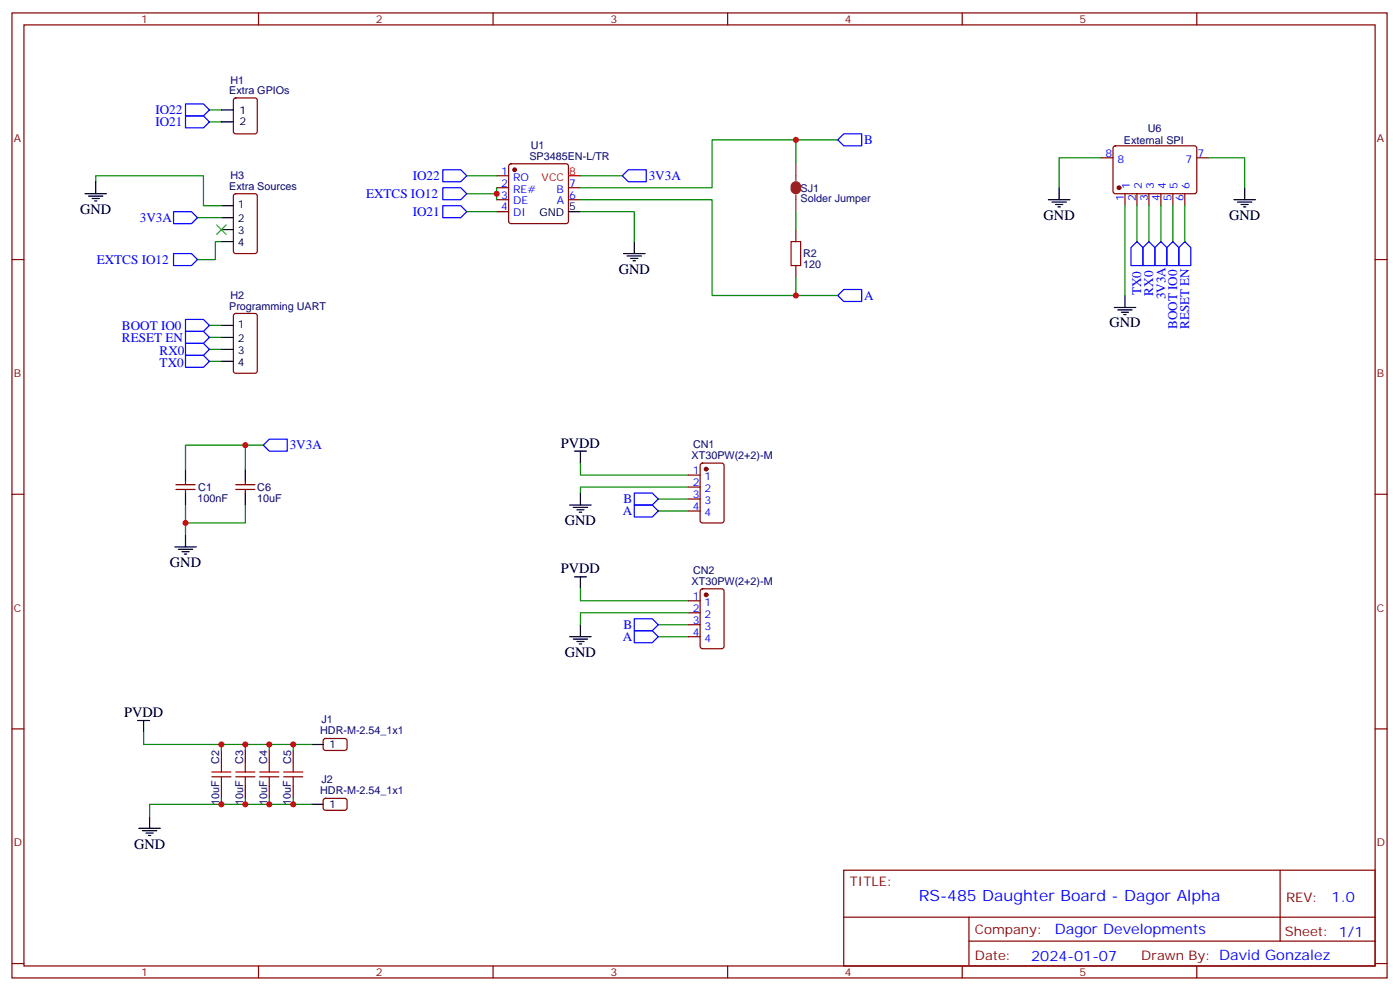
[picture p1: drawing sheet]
<svg xmlns="http://www.w3.org/2000/svg" width="413mm" height="292mm" viewBox="0 0 413 292" stroke-linecap="round" stroke-linejoin="round" font-family="sans-serif">
<g fill="none" stroke="#870000" stroke-width=".35">
<path d="M3.5 3.8h405.4v284.3h-405.4zM7.1 7.3h398.2v277.3h-398.2zM76.2 3.8v3.5M145.3 3.8v3.5M214.5 3.8v3.5M283.6 3.8v3.5M352.8 3.8v3.5M69 29.1l.5-.2h5.6l.7 .4v9.4l-.4 .7h-5.9l-.7-.4v-9.4zM69 57.3l.5-.2h5.6l.7 .4v16.5l-.4 .7h-5.9l-.7-.4v-16.5zM146.4 51.8h3.5M146.4 55.3h3.5M146.4 58.8h3.5"/>
<path d="M150.2 48.5l.4-.2h16.3l.5 .2 .2 .5v16.2l-.3 .5-.4 .2h-16.3l-.5-.2-.2-.5v-16.2zM167.6 55.3h3.5M167.6 58.8h3.5M324.6 46.5h3.5M328.3 43.2l.5-.2h23.5l.5 .7-.1 12.9-.6 .5-23.6-.1-.4-.6v-12.7zM331.6 57.1v3.5M335.1 57.1v3.5M338.7 57.1v3.5M342.2 57.1v3.5M345.7 57.1v3.5M349.2 57.1v3.5M352.8 46.5h3.5"/>
<path d="M3.5 76.5h3.6M146.4 62.4h3.5M234.6 67.7v3.5M234.6 78.2v3.6M405.3 76.5h3.6M69 92.6l.5-.2h5.6l.7 .4v16.5l-.4 .6-5.9 .1-.7-.5v-16.4zM202.8 140h3.6M206.6 136.7l.5-.2h5.6l.7 .4v16.5l-.4 .6-5.9 .1-.7-.5v-16.4zM3.5 145.6h3.6M51.9 144.2h5.6M51.9 142.8h5.6M54.7 141.7v1.1"/>
<path d="M54.7 144.2v1.1M69.5 144.2h5.6M69.5 142.8h5.6M72.3 141.7v1.1M72.3 144.2v1.1M202.8 143.5h3.6M202.8 147h3.6M202.8 150.6h3.6M405.3 145.6h3.6M202.8 177h3.6M206.6 173.7l.5-.2h5.6l.7 .4v16.5l-.4 .7h-5.9l-.7-.4v-16.5zM202.8 180.6h3.6"/>
<path d="M202.8 184.1h3.6M202.8 187.6h3.6M3.5 214.8h3.6M95.5 217.8l.5-.2h5.9l.4 .7-.1 2.4-.6 .4h-5.9l-.5-.7v-2.1zM405.3 214.8h3.6M65.3 221.1v3.5M65.3 231.7v3.5M72.3 221.1v3.5M72.3 231.7v3.5M79.4 221.1v3.5M79.4 231.7v3.5M86.4 221.1v3.5"/>
<path d="M86.4 231.7v3.5M95.5 235.4l.5-.2 5.9 .1 .4 .6-.1 2.4-.6 .5-5.9-.1-.5-.6v-2.2zM248.7 256.4h156.6v28.2h-156.6zM377.3 256.4v20.9M248.7 270.2h156.5M285.6 277.3h119.6M285.6 270.2v14.2M3.5 283.9h3.6M76.2 284.6v3.5M145.3 284.6v3.5M214.5 284.6v3.5M283.6 284.6v3.5"/>
<path d="M352.8 284.6v3.5M405.3 283.9h3.6"/>
</g>
<g fill="none" stroke="#008700" stroke-width=".35">
<path d="M61.7 35.9h3.6M61.7 32.4h3.6M28.2 53.6v-1.8h31.8v8.8h5.3M137.6 51.8h8.8M137.6 57.1h8.8M146.4 55.3v3.5M171.1 58.8h38.8v28.3h24.7v-5.3M171.1 51.8h12.3M234.6 48.3v-7.1h-24.7v14.1h-38.8M234.6 41.2h12.3M324.6 46.5h-12.4v8.8M356.3 46.5h10.6v8.8"/>
<path d="M58.2 64.1h7.1M65.3 71.2h-1.8v5.3h-5.3M137.6 62.4h8.8M171.1 62.4h15.9v8.8M234.6 62.4v5.3M331.6 60.6v26.5M335.1 60.6v10.6M338.7 60.6v10.6M342.2 60.6v10.6M345.7 60.6v10.6M349.2 60.6v10.6M61.7 95.9h3.6"/>
<path d="M61.7 99.4h3.6M234.6 87.1h12.3M61.7 106.5h3.6M61.7 102.9h3.6M72.3 131.2v7M77.6 131.2h-22.9v7M171.1 136.5v3.5h31.7M54.7 148.8v8.8M72.3 148.8v5.3h-17.6M194 150.6h8.8M194 147h8.8M202.8 143.5h-31.7v1.8"/>
<path d="M171.1 173.5v3.5h31.7M194 184.1h8.8M194 187.6h8.8M202.8 180.6h-31.7v3.5M42.3 215.8v3.6h49.4M65.3 219.4v1.7M72.3 219.4v1.7M79.4 219.4v1.7M86.4 219.4v1.7M65.3 235.2v1.8M72.3 235.2v1.8M79.4 235.2v1.8"/>
<path d="M86.4 235.2v1.8M91.7 237h-47.6v3.5"/>
</g>
<g fill="none" stroke="#00f" stroke-width=".35">
<path d="M54.7 34.1h5.3l1.7 1.8-1.7 1.8h-5.3zM54.7 30.6h5.3l1.7 1.8-1.7 1.7h-5.3zM130.5 55.3h5.3l1.8 1.8-1.8 1.7h-5.3zM130.5 50h5.3l1.8 1.8-1.8 1.8h-5.3zM183.4 51.8l1.8-1.8h5.3v3.6h-5.3zM246.9 41.2l1.8-1.8h5.3v3.6h-5.3zM51.2 74.7h5.2l1.8 1.8-1.8 1.7h-5.2zM51.2 62.4h5.2l1.8 1.7-1.8 1.8h-5.2zM130.5 60.6h5.3l1.8 1.8-1.8 1.7h-5.3zM335.1 71.2l1.8 1.8v5.2h-3.5v-5.2zM338.7 71.2l1.7 1.8v5.2h-3.5v-5.2zM342.2 71.2l1.8 1.8v5.2h-3.6v-5.2z"/>
<path d="M345.7 71.2l1.8 1.8v5.2h-3.5v-5.2zM349.2 71.2l1.8 1.8v5.2h-3.5v-5.2zM54.7 97.6h5.3l1.7 1.8-1.7 1.8h-5.3zM54.7 94.1h5.3l1.7 1.8-1.7 1.7h-5.3zM246.9 87.1l1.8-1.8h5.3v3.5h-5.3zM54.7 101.2h5.3l1.7 1.7-1.7 1.8h-5.3zM54.7 104.7h5.3l1.7 1.8-1.7 1.7h-5.3zM77.6 131.2l1.8-1.8h5.3v3.5h-5.3zM187 148.8h5.3l1.7 1.8-1.7 1.7h-5.3zM187 145.3h5.3l1.7 1.7-1.7 1.8h-5.3zM187 182.3h5.3l1.7 1.8-1.7 1.7h-5.3zM187 185.8h5.3l1.7 1.8-1.7 1.8h-5.3z"/>
</g>
<g fill="none" stroke="#000" stroke-width=".35">
<path d="M65.3 32.4h3.5M65.3 35.9h3.5M25 57.1h6.4M26.1 57.8h4.2M27.2 58.5h2.1M27.9 59.2h.7M28.2 53.6v3.5M309 58.8h6.4M310.1 59.5h4.2M312.2 55.3v3.5M363.7 58.8h6.4M364.8 59.5h4.2"/>
<path d="M366.9 55.3v3.5M65.3 60.6h3.5M65.3 64.1h3.5M65.3 67.7h3.5M65.3 71.2h3.5M167.6 62.4h3.5M183.8 74.7h6.3M184.9 75.4h4.2M185.9 76.1h2.1M186.6 76.8h.7M187 71.2v3.5M311.1 60.3h2.2"/>
<path d="M311.9 61h.7M365.8 60.3h2.1M366.5 61h.7M65.3 95.9h3.5M65.3 99.4h3.5M328.4 90.6h6.4M329.5 91.3h4.2M330.6 92h2.1M331.3 92.7h.7M331.6 87.1v3.5M65.3 102.9h3.5M65.3 106.5h3.5"/>
<path d="M54.7 138.2v3.5M72.3 138.2v3.5M169.3 132.9h3.6M171.1 132.9v3.6M54.7 145.3v3.5M54.7 157.6v3.5M72.3 145.3v3.5M167.9 148.8h6.4M169 149.5h4.2M170 150.2h2.2M170.7 150.9h.7M171.1 145.3v3.5"/>
<path d="M51.5 161.1h6.4M52.6 161.9h4.2M53.6 162.6h2.1M54.3 163.3h.7M169.3 170h3.6M171.1 170v3.5M167.9 187.6h6.4M169 188.3h4.2M170 189h2.2M170.7 189.7h.7M171.1 184.1v3.5M40.6 212.3h3.5"/>
<path d="M42.3 212.3v3.5M91.7 219.4h3.5M91.7 237h3.5M40.9 244.1h6.4M42 244.8h4.2M43 245.5h2.2M43.7 246.2h.7M44.1 240.5v3.6"/>
</g>
<g fill="#870000" stroke="#870000" stroke-width=".35">
<circle cx="151.7" cy="50" r=".53"/>
<circle cx="208.1" cy="138.2" r=".53"/>
<circle cx="208.1" cy="175.3" r=".53"/>
<circle cx="329.8" cy="55.3" r=".53"/>
</g>
<path d="M167.6 51.8h3.5" fill="none" stroke="#f00" stroke-width=".35"/>
<g fill="none" stroke="#a10000" stroke-width=".35">
<path d="M233.2 71.2h2.8v7h-2.8zM62.4 228.9h5.7M62.4 227.5h5.7M65.3 224.6v2.9M65.3 228.9v2.8M69.5 228.9h5.6M69.5 227.5h5.6M72.3 224.6v2.9M72.3 228.9v2.8M76.6 228.9h5.6M76.6 227.5h5.6M79.4 224.6v2.9"/>
<path d="M79.4 228.9v2.8M83.6 228.9h5.7M83.6 227.5h5.7M86.4 224.6v2.9M86.4 228.9v2.8"/>
</g>
<path d="M233.9 55.7a.71 .71 0 0 0 .7 .7 .71 .71 0 0 0 .7-.7M233.9 55a.71 .71 0 0 1 .7-.7 .71 .71 0 0 1 .7 .7" fill="none" stroke="#8c2424" stroke-width="1.8"/>
<path d="M234.6 48.3v4.9M234.6 57.4v5" fill="none" stroke="#8c2424" stroke-width=".35"/>
<path d="M63.9 66.3l2.8 2.8M66.7 66.3l-2.8 2.8" fill="none" stroke="#3c3" stroke-width=".35"/>
<g fill="#c00">
<circle cx="234.6" cy="41.2" r=".88"/>
<circle cx="234.6" cy="87.1" r=".88"/>
<circle cx="146.4" cy="57.1" r=".88"/>
<circle cx="65.3" cy="219.4" r=".88"/>
<circle cx="72.3" cy="219.4" r=".88"/>
<circle cx="72.3" cy="237" r=".88"/>
<circle cx="65.3" cy="237" r=".88"/>
<circle cx="79.4" cy="219.4" r=".88"/>
<circle cx="86.4" cy="219.4" r=".88"/>
<circle cx="86.4" cy="237" r=".88"/>
<circle cx="79.4" cy="237" r=".88"/>
<circle cx="72.3" cy="131.2" r=".88"/>
<circle cx="54.7" cy="154.1" r=".88"/>
</g>
<text font-size="4.6" fill="#00f" x="270.8" y="265.4">RS-485 Daughter Board - Dagor Alpha</text>
<g font-size="4.2">
<text x="23.6" y="63.1">GND</text>
<text x="307.6" y="64.8">GND</text>
<text x="362.3" y="64.8">GND</text>
<text x="182.4" y="80.7">GND</text>
<text x="327" y="96.2">GND</text>
<text x="165.3" y="131.9">PVDD</text>
<text x="166.5" y="154.8">GND</text>
<text x="50.1" y="167.1">GND</text>
<text x="165.3" y="168.9">PVDD</text>
<text x="166.5" y="193.6">GND</text>
<text x="36.6" y="211.1">PVDD</text>
<text x="39.5" y="250">GND</text>
</g>
<g font-size="4.2" fill="#00f">
<text x="392.5" y="265.7">1.0</text>
<text x="310.9" y="275.2">Dagor Developments</text>
<text x="304" y="283">2024-01-07</text>
</g>
<g font-size="3.9" fill="#00f">
<text x="45.8" y="33.6">IO22</text>
<text x="45.8" y="37.1">IO21</text>
<text x="254.7" y="42.5">B</text>
<text x="121.7" y="53">IO22</text>
<text x="191.2" y="53">3V3A</text>
<text x="107.9" y="58.3">EXTCS IO12</text>
<text x="41.2" y="65.4">3V3A</text>
<text x="121.7" y="63.6">IO21</text>
<text x="28.5" y="77.7">EXTCS IO12</text>
<text x="254.7" y="88.4">A</text>
<text x="336.4" y="87" transform="rotate(-90 336.4 87)">TX0</text>
<text x="339.9" y="87.1" transform="rotate(-90 339.9 87.1)">RX0</text>
<text x="343.6" y="88.2" transform="rotate(-90 343.6 88.2)">3V3A</text>
<text x="36" y="100.7">RESET EN</text>
<text x="36" y="97.2">BOOT IO0</text>
<text x="347" y="97" transform="rotate(-90 347 97)">BOOT IO0</text>
<text x="350.5" y="97" transform="rotate(-90 350.5 97)">RESET EN</text>
<text x="47.1" y="104.7">RX0</text>
<text x="47.1" y="108.3">TX0</text>
<text x="85.4" y="132.4">3V3A</text>
<text x="183.8" y="148.3">B</text>
<text x="183.6" y="151.7">A</text>
<text x="183.8" y="185.4">B</text>
<text x="183.6" y="188.8">A</text>
</g>
<g font-size="3.9" fill="#800">
<text x="250.5" y="261">TITLE:</text>
<text x="379.1" y="265.7">REV:</text>
<text x="287.4" y="275.2">Company:</text>
<text x="378.7" y="275.8">Sheet: 1/1</text>
<text x="287.4" y="282.9">Date:</text>
<text x="336.4" y="282.9">Drawn By: David Gonzalez</text>
</g>
<g font-size="3.2" fill="#800">
<text x="41.6" y="6.8">1</text>
<text x="110.8" y="6.8">2</text>
<text x="179.9" y="6.8">3</text>
<text x="249.1" y="6.8">4</text>
<text x="318.2" y="6.8">5</text>
<text x="4.1" y="41.9">A</text>
<text x="405.9" y="41.9">A</text>
<text x="4.1" y="111.1">B</text>
<text x="405.9" y="111.1">B</text>
<text x="4.1" y="180.2">C</text>
<text x="405.9" y="180.2">C</text>
<text x="4.1" y="249.3">D</text>
<text x="405.9" y="249.3">D</text>
<text x="41.6" y="287.6">1</text>
<text x="110.8" y="287.6">2</text>
<text x="179.9" y="287.6">3</text>
<text x="249.1" y="287.6">4</text>
<text x="318.2" y="287.6">5</text>
</g>
<g font-size="3.2" fill="#000080">
<text x="67.6" y="27.8">Extra GPIOs</text>
<text x="67.9" y="24.6">H1</text>
<text x="338.3" y="38.8">U6</text>
<text x="156.1" y="47.1">SP3485EN-L/TR</text>
<text x="156.5" y="43.8">U1</text>
<text x="331.3" y="42.3">External SPI</text>
<text x="67.9" y="52.8">H3</text>
<text x="67.6" y="56">Extra Sources</text>
<text x="236" y="59.6">Solder Jumper</text>
<text x="236" y="56.5">SJ1</text>
<text x="236.7" y="75.9">R2</text>
<text x="236.7" y="79">120</text>
<text x="67.9" y="88.1">H2</text>
<text x="67.6" y="91.3">Programming UART</text>
<text x="204.3" y="132">CN1</text>
<text x="203.9" y="135.3">XT30PW(2+2)-M</text>
<text x="58.2" y="147.9">100nF</text>
<text x="58.5" y="144.6">C1</text>
<text x="75.8" y="147.8">10uF</text>
<text x="75.8" y="144.7">C6</text>
<text x="203.9" y="172.3">XT30PW(2+2)-M</text>
<text x="204.3" y="169">CN2</text>
<text x="94.7" y="213">J1</text>
<text x="94.4" y="216.2">HDR-M-2.54_1x1</text>
<text x="64.6" y="225" transform="rotate(-90 64.6 225)">C2</text>
<text x="71.7" y="225" transform="rotate(-90 71.7 225)">C3</text>
<text x="78.7" y="225" transform="rotate(-90 78.7 225)">C4</text>
<text x="85.8" y="225" transform="rotate(-90 85.8 225)">C5</text>
<text x="94.4" y="233.8">HDR-M-2.54_1x1</text>
<text x="94.7" y="230.6">J2</text>
<text x="64.6" y="237.2" transform="rotate(-90 64.6 237.2)">10uF</text>
<text x="71.7" y="237.2" transform="rotate(-90 71.7 237.2)">10uF</text>
<text x="78.7" y="237.2" transform="rotate(-90 78.7 237.2)">10uF</text>
<text x="85.8" y="237.2" transform="rotate(-90 85.8 237.2)">10uF</text>
</g>
<g font-size="3.2">
<text x="70.6" y="33.4">1</text>
<text x="70.6" y="37">2</text>
<text x="70.1" y="61.3">1</text>
<text x="70.1" y="65.5">2</text>
<text x="159" y="63.8">GND</text>
<text x="167.7" y="62">5</text>
<text x="70.1" y="69.1">3</text>
<text x="70.1" y="72.6">4</text>
<text x="70.1" y="96.6">1</text>
<text x="70.1" y="100.8">2</text>
<text x="70.1" y="104.4">3</text>
<text x="70.1" y="107.9">4</text>
<text x="97" y="220.4">1</text>
<text x="97" y="238.1">1</text>
</g>
<g font-size="3.2" fill="#00f">
<text x="325.9" y="46.1">8</text>
<text x="329.4" y="47.9">8</text>
<text x="349.5" y="47.9">7</text>
<text x="353" y="46.1">7</text>
<text x="147.7" y="51.4">1</text>
<text x="151.2" y="53.2">RO</text>
<text x="147.7" y="55">2</text>
<text x="147.7" y="58.5">3</text>
<text x="151.2" y="56.7">RE#</text>
<text x="164.1" y="56.7">B</text>
<text x="167.7" y="58.5">6</text>
<text x="167.7" y="55">7</text>
<text x="331.3" y="59.3" transform="rotate(-90 331.3 59.3)">1</text>
<text x="333" y="55.8" transform="rotate(-90 333 55.8)">1</text>
<text x="334.8" y="59.3" transform="rotate(-90 334.8 59.3)">2</text>
<text x="336.5" y="55.8" transform="rotate(-90 336.5 55.8)">2</text>
<text x="338.3" y="59.3" transform="rotate(-90 338.3 59.3)">3</text>
<text x="340.1" y="55.8" transform="rotate(-90 340.1 55.8)">3</text>
<text x="341.8" y="59.3" transform="rotate(-90 341.8 59.3)">4</text>
<text x="343.6" y="55.8" transform="rotate(-90 343.6 55.8)">4</text>
<text x="345.4" y="59.3" transform="rotate(-90 345.4 59.3)">5</text>
<text x="347.1" y="55.8" transform="rotate(-90 347.1 55.8)">5</text>
<text x="348.9" y="59.3" transform="rotate(-90 348.9 59.3)">6</text>
<text x="350.7" y="55.8" transform="rotate(-90 350.7 55.8)">6</text>
<text x="147.7" y="62">4</text>
<text x="151.2" y="60.3">DE</text>
<text x="151.2" y="63.8">DI</text>
<text x="164.1" y="60.3">A</text>
<text x="204.2" y="139.6">1</text>
<text x="204.2" y="143.2">2</text>
<text x="207.7" y="141.4">1</text>
<text x="204.2" y="146.7">3</text>
<text x="207.7" y="144.9">2</text>
<text x="207.7" y="148.4">3</text>
<text x="204.2" y="150.2">4</text>
<text x="207.7" y="152">4</text>
<text x="204.2" y="176.7">1</text>
<text x="207.7" y="178.4">1</text>
<text x="204.2" y="180.2">2</text>
<text x="204.2" y="183.7">3</text>
<text x="207.7" y="182">2</text>
<text x="207.7" y="185.5">3</text>
<text x="204.2" y="187.3">4</text>
<text x="207.7" y="189">4</text>
</g>
<g font-size="3.2" fill="#f00">
<text x="159.7" y="53.2">VCC</text>
<text x="167.7" y="51.4">8</text>
</g>
</svg>
